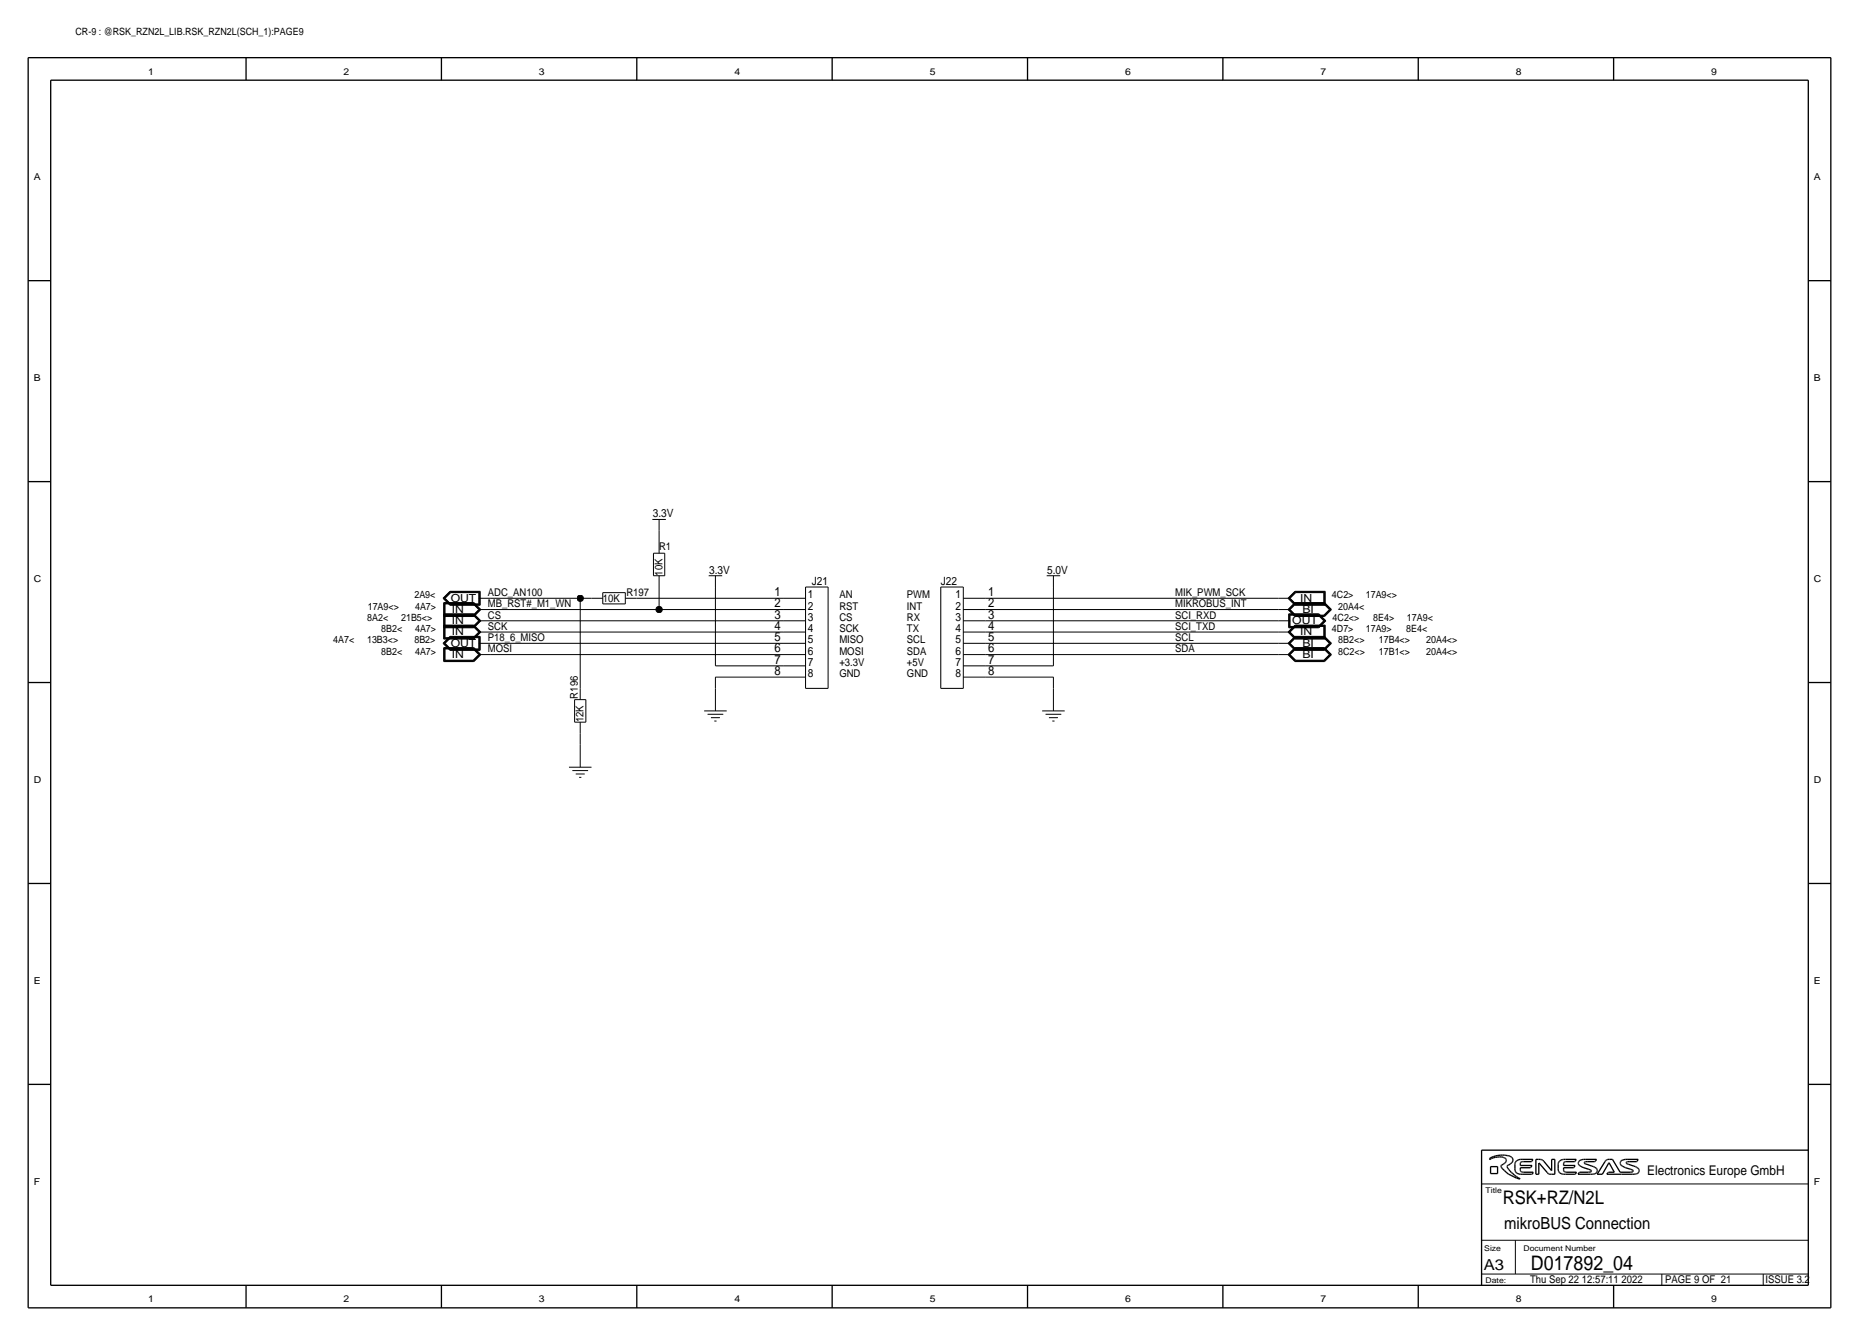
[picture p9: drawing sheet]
<svg xmlns="http://www.w3.org/2000/svg" width="419mm" height="301mm" viewBox="0 0 419 301" stroke-linecap="round" stroke-linejoin="round" font-family="sans-serif">
<g fill="none" stroke="#000" stroke-width=".23">
<path d="M147.1 117.1h3zM148.6 119.7v2.5zM148.6 117.1v2.6zM99.9 134.9l1.5 1.6zM100 134.9l1.5 1.5zM100 138.4v3.2zM100 138.4h6.8zM100 135.9v3.1zM100 139h6.8zM100 135.9h6.8zM100.1 138.5h6.7zM100.1 138.5v3z"/>
<path d="M100.1 136h6.7zM100.1 136v2.9zM100.1 138.9h6.7zM100.2 134.9l1.3-1.3zM100.2 134.9l1.3 1.4zM100.2 138.6h6.5zM100.2 138.6v2.8zM100.2 136.1h6.5zM100.2 136.1v2.7zM100.2 138.8h6.5zM100.3 134.9l1.3 1.3zM100.3 138.7h6.4z"/>
<path d="M100.3 138.7v2.6zM100.3 136.2h6.4zM100.3 136.2v2.5zM101.4 133.4l-1.5 1.5zM101.4 133.4h6.9zM101.4 136.5h6.9zM101.5 133.5l-1.5 1.4zM101.5 133.5h6.7zM101.5 136.4h6.7zM101.5 133.6h6.6zM101.5 136.3h6.6zM101.6 133.7l-1.3 1.2z"/>
<path d="M101.6 133.7h6.3zM101.6 136.2h6.3zM106.7 138.7l1.2 1.3zM106.7 136.2l1.2 1.3zM106.7 138.7l1.2-1.2zM106.7 138.6l1.4 1.4zM106.7 136.1l1.4 1.4zM106.7 138.8l1.4-1.3zM106.8 138.5l1.5 1.5zM106.8 136l1.5 1.5zM106.8 138.9l1.5-1.4zM106.8 138.4l1.6 1.6z"/>
<path d="M106.8 135.9l1.6 1.6zM106.8 139l1.6-1.5zM107.9 134.9h2.6zM107.9 133.7v2.5zM107.9 137.5h2.6zM108.1 133.6v2.7zM108.2 133.5v2.9zM108.3 133.4v3.1zM110.5 137.5h38.1zM110.5 134.9h20.3zM130.8 134.9v20.3zM130.8 134.9h2.5z"/>
<path d="M133.3 134.9h2.6zM135.9 136.2h5.1zM135.9 133.7h5.1zM135.9 133.7v2.5zM141 134.9h2.5zM141 133.7v2.5zM143.5 134.9h33zM147.3 129.8h2.6zM147.3 124.8v5zM147.3 124.8h2.6zM148.6 137.5h27.9zM148.6 132.4v5.1z"/>
<path d="M148.6 122.2v2.6zM148.6 129.8v2.6zM149.9 124.8v5zM159.8 129.8h3zM161.3 132.4v17.8zM161.3 129.8v2.6zM176.5 137.5h5.1zM176.5 134.9h5.1zM181.6 132.4v22.8zM181.6 132.4h5.1zM186.7 132.4v22.8zM212.1 132.4h5.1z"/>
<path d="M212.1 132.4v22.8zM217.2 137.5h5zM217.2 134.9h5zM217.2 132.4v22.8zM222.2 134.9h66.1zM222.2 137.5h66.1zM236 129.8h3zM237.5 132.4v17.8zM237.5 129.8v2.6zM288.3 134.9h2.5zM288.3 137.5h2.5zM290.4 134.9l1.5 1.6z"/>
<path d="M290.4 137.5l1.5 1.5zM290.5 138.4h6.8zM290.5 138.4v3.2zM290.5 134.9l1.5 1.5zM290.5 137.5l1.5 1.4zM290.6 138.5h6.7zM290.6 138.5v3zM290.7 134.9l1.3 1.4zM290.7 137.5l1.3 1.3zM290.7 138.6h6.5zM290.7 138.6v2.8zM290.8 138.7h6.4z"/>
<path d="M290.8 138.7v2.6zM290.8 134.9l1.3 1.3zM290.8 137.5l1.3 1.2zM291.9 133.4l-1.5 1.5zM291.9 133.4h6.9zM291.9 136.5h6.9zM291.9 135.9l-1.5 1.6zM291.9 139h6.7zM291.9 135.9h6.7zM292 133.5l-1.5 1.4zM292 133.5h6.7zM292 136.4h6.7z"/>
<path d="M292 136l-1.5 1.5zM292 138.9h6.6zM292 136h6.6zM292 133.6l-1.3 1.3zM292 133.6h6.6zM292 136.3h6.6zM292 136.1l-1.3 1.4zM292 138.8h6.5zM292 136.1h6.5zM292.1 133.7l-1.3 1.2zM292.1 133.7h6.3zM292.1 136.2h6.3z"/>
<path d="M292.1 136.2l-1.3 1.3zM292.1 138.7h6.3zM297.2 138.7l1.2 1.3zM297.2 138.6l1.4 1.4zM297.3 138.5l1.5 1.5zM297.3 138.4l1.6 1.6zM298.4 133.7v2.5zM298.4 136.2l1.3 1.3zM298.5 138.8l1.4-1.3zM298.5 136.1l1.4 1.4zM298.6 133.6v2.7zM298.6 138.9l1.4-1.4z"/>
<path d="M298.6 136l1.4 1.5zM298.6 135.9l1.6 1.6zM298.7 133.5v2.9zM298.8 133.4v3.1zM299.7 137.5l-1.3 1.2zM300.2 137.5l-1.6 1.5zM99.9 145.1l1.5-1.6zM99.9 145.1l1.5 1.6zM100 145.1l1.5 1.5zM100 141.6h6.8zM100 141v3.1zM100 144.1h6.8z"/>
<path d="M100 141h6.8zM100 146.1v3.1zM100 149.2h6.8zM100 146.1h6.8zM100.1 141.5h6.7zM100.1 141.1h6.7zM100.1 141.1v2.9zM100.1 144h6.7zM100.1 146.2h6.7zM100.1 146.2v2.9zM100.1 149.1h6.7zM100.2 145.1l1.3-1.4z"/>
<path d="M100.2 145.1l1.3 1.4zM100.2 141.4h6.5zM100.2 141.2h6.5zM100.2 141.2v2.7zM100.2 143.9h6.5zM100.2 146.3h6.5zM100.2 146.3v2.7zM100.2 149h6.5zM100.3 145.1l1.3 1.3zM100.3 141.3h6.4zM100.3 141.3v2.5zM100.3 143.8h6.4z"/>
<path d="M100.3 146.4h6.4zM100.3 146.4v2.5zM100.3 148.9h6.4zM101.4 143.5h6.9zM101.4 146.7h6.9zM101.5 143.6l-1.5 1.5zM101.5 143.6h6.7zM101.5 146.6h6.7zM101.5 143.7h6.6zM101.5 146.5h6.6zM101.6 143.8l-1.3 1.3zM101.6 143.8h6.3z"/>
<path d="M101.6 146.4h6.3zM106.7 141.3l1.2 1.2zM106.7 143.8l1.2-1.3zM106.7 146.4l1.2 1.2zM106.7 148.9l1.2-1.3zM106.7 141.4l1.4-1.4zM106.7 141.2l1.4 1.3zM106.7 143.9l1.4-1.4zM106.7 146.3l1.4 1.3zM106.7 149l1.4-1.4zM106.8 141.1l1.5 1.4zM106.8 144l1.5-1.5z"/>
<path d="M106.8 146.2l1.5 1.4zM106.8 149.1l1.5-1.5zM106.8 141.6l1.6-1.6zM106.8 141l1.6 1.5zM106.8 144.1l1.6-1.6zM106.8 146.1l1.6 1.5zM106.8 149.2l1.6-1.6zM107.9 145.1h2.6zM107.9 143.8v2.6zM107.9 140h2.6zM107.9 140l-1.2 1.3zM107.9 142.5h2.6z"/>
<path d="M107.9 147.6h2.6zM108.1 143.7v2.8zM108.2 143.6v3zM108.3 143.5v3.2zM108.3 140l-1.5 1.5zM110.5 147.6h66zM110.5 142.5h66zM110.5 145.1h66zM110.5 140h66zM129.5 157.8h2.6zM129.5 157.8v5.1zM130.8 155.2v2.6z"/>
<path d="M132.1 157.8v5.1zM161.3 152.7h15.2zM161.3 152.7v2.5zM161.3 150.2h15.2zM161.3 155.2v5.1zM176.5 152.7h5.1zM176.5 150.2h5.1zM176.5 147.6h5.1zM176.5 145.1h5.1zM176.5 142.5h5.1zM176.5 140h5.1zM181.6 155.2h5.1z"/>
<path d="M212.1 155.2h5.1zM217.2 152.7h5zM217.2 150.2h5zM217.2 147.6h5zM217.2 145.1h5zM217.2 142.5h5zM217.2 140h5zM222.2 152.7h15.3zM222.2 147.6h66.1zM222.2 145.1h66.1zM222.2 150.2h15.3zM222.2 140h66.1z"/>
<path d="M222.2 142.5h66.1zM237.5 152.7v2.5zM237.5 155.2v5.1zM288.3 140h2.5zM288.3 142.5h2.5zM288.3 145.1h2.5zM288.3 147.6h2.5zM290.4 142.5l1.5-1.5zM290.4 142.5l1.5 1.6zM290.4 145.1l1.5-1.6zM290.4 145.1l1.5 1.6zM290.4 147.6l1.5 1.6z"/>
<path d="M290.5 141.6h6.8zM290.5 142.5l1.5 1.5zM290.5 145.1l1.5 1.5zM290.5 147.6l1.5 1.5zM290.6 141.5h6.7zM290.7 142.5l1.3 1.4zM290.7 145.1l1.3 1.4zM290.7 147.6l1.3 1.4zM290.7 141.4h6.5zM290.8 141.3h6.4zM290.8 142.5l1.3-1.2zM290.8 142.5l1.3 1.3z"/>
<path d="M290.8 145.1l1.3 1.3zM290.8 147.6l1.3 1.3zM291.9 141h6.9zM291.9 144.1h6.9zM291.9 146.7h6.7zM291.9 143.5h6.7zM291.9 146.1l-1.5 1.5zM291.9 149.2h6.7zM291.9 146.1h6.7zM292 141.1l-1.5 1.4zM292 141.1h6.7zM292 144h6.7z"/>
<path d="M292 143.6l-1.5 1.5zM292 146.6h6.6zM292 143.6h6.6zM292 146.2l-1.5 1.4zM292 149.1h6.6zM292 146.2h6.6zM292 141.2l-1.3 1.3zM292 141.2h6.6zM292 143.9h6.6zM292 143.7l-1.3 1.4zM292 146.5h6.5zM292 143.7h6.5z"/>
<path d="M292 146.3l-1.3 1.3zM292 149h6.5zM292 146.3h6.5zM292.1 141.3h6.3zM292.1 143.8h6.3zM292.1 143.8l-1.3 1.3zM292.1 146.4h6.3zM292.1 146.4l-1.3 1.2zM292.1 148.9h6.3zM297.2 141.4l1.4-1.4zM297.3 141.5l1.5-1.5zM297.3 141.6l1.6-1.6z"/>
<path d="M298.4 140l-1.2 1.3zM298.4 141.3v2.5zM298.4 146.4l1.3-1.3zM298.4 143.8l1.3 1.3zM298.4 148.9l1.3-1.3zM298.4 146.4l1.3 1.2zM298.5 146.5l1.4-1.4zM298.5 143.7l1.4 1.4zM298.5 149l1.4-1.4zM298.5 146.3l1.4 1.3zM298.6 141.2v2.7zM298.6 146.6l1.4-1.5z"/>
<path d="M298.6 143.6l1.4 1.5zM298.6 149.1l1.4-1.5zM298.6 146.2l1.4 1.4zM298.6 146.7l1.6-1.6zM298.6 143.5l1.6 1.6zM298.6 149.2l1.6-1.6zM298.6 146.1l1.6 1.5zM298.7 141.1v2.9zM298.8 141v3.1zM128.3 173h5zM129 173.8h3.6zM129.5 162.9h2.6z"/>
<path d="M129.8 174.5h2zM130.6 175.3h.5zM130.8 165.4v2.5zM130.8 167.9v5.1zM130.8 162.9v2.5zM158.7 160.3h5.1zM159.5 161.1h3.6zM160.3 161.8h2zM161 162.6h.5zM234.9 160.3h5.1zM235.7 161.1h3.6zM236.5 161.8h2z"/>
<path d="M237.2 162.6h.5zM334 267h73.7zM334 279.7h73.7zM341.6 279.7v7.6zM334 287.3h73.7zM374.6 287.3v2.6zM397.5 287.3v2.6z"/>
</g>
<g fill="#000" stroke="#000" stroke-width=".23">
<circle cx="130.8" cy="134.9" r=".71"/>
<circle cx="148.6" cy="137.5" r=".71"/>
</g>
<g fill="none" stroke="#000" stroke-width=".3">
<path d="M6.3 13v281.9zM6.3 13h406.4zM11.4 18.1h396.3zM11.4 18.1v271.8zM55.5 13v5.1zM99.5 13v5.1zM143.6 13v5.1zM187.6 13v5.1zM231.6 13v5.1zM275.7 13v5.1zM319.7 13v5.1zM363.8 13v5.1z"/>
<path d="M407.7 18.1v271.8zM412.7 13v281.9zM6.3 63.3h5.1zM407.7 63.3h5zM6.3 108.6h5.1zM407.7 108.6h5zM6.3 153.9h5.1zM407.7 153.9h5zM6.3 199.2h5.1zM407.7 199.2h5zM6.3 244.6h5.1zM334 259.4v30.5z"/>
<path d="M334 259.4h73.7zM407.7 244.6h5zM335.8 261.5h.1M335.8 261.3h.1M335.8 261.3v.2zM335.9 261.2l.1-.1zM335.9 261.2l-.1 .1zM335.9 261.5h.1M335.9 261.5l.3-.2zM336 261.1l.3-.1zM336 263.1h1.6zM336 264.7h1.6z"/>
<path d="M336 263.1v1.6zM336.2 261.3l.5-.2zM336.3 261l.5-.2zM336.7 261.1l.4-.1zM336.8 260.8l.3-.1zM337.1 260.7l.4-.1zM337.1 261h.5zM337.5 260.6h.4zM337.6 261l.4-.1zM337.6 263.1v1.6zM337.9 260.6l.4-.1zM338 260.9h.4z"/>
<path d="M338.3 260.5h.4zM338.4 262.9h.1M338.4 262.9v.2zM338.4 263.1l.1 .1zM338.4 260.9l.4 .1zM338.5 262.8l.1-.1zM338.4 262.8h.1M338.5 263.2l.2 .4zM338.6 262.7l.3-.2zM338.7 260.5h.4zM338.7 263.6l.4 .4zM338.8 261l.2 .1z"/>
<path d="M338.9 262.5l.2-.1zM339 261.1h.1zM339.1 260.5l.4 .1zM339.1 261.1l.2 .1zM339.1 262.4l.2-.2zM339.1 264l.4 .4zM339.3 261.2l.1 .1zM339.3 262.2l.1-.1zM339.4 261.3l.1 .1zM339.5 260.6h.3zM339.5 261.4v.1zM339.5 261.5l.1 .1z"/>
<path d="M339.5 261.9l-.1 .2zM339.5 264.4l.6 .4zM339.6 261.6v.2zM339.6 261.8l-.1 .1zM339.8 263.1v.1zM339.8 263h.1M339.8 260.6l.4 .1zM339.8 263.2l.1 .2zM339.8 262.9h.1M339.8 262.9l.2-.1zM339.9 263.4l.3 .4zM340 262.8l.2-.1z"/>
<path d="M340.1 264.8l.6 .3zM340.2 260.7l.2 .1zM340.2 263.8l.2 .3zM340.2 262.7l.3-.2zM340.4 260.8l.2 .1zM340.4 264.1l.3 .3zM340.6 260.9l.2 .1zM340.6 262.4l-.1 .1zM340.6 262.4l.2-.2zM340.7 265.1l.6 .3zM340.7 264.4l.4 .3zM340.8 261l.2 .2z"/>
<path d="M341 261.2l.1 .2zM341 262l-.2 .2zM341.1 264.7l.3 .3zM341.1 261.8l-.1 .2zM341.1 261.6v.2zM341.1 261.4v.2zM341.3 265.4l.6 .3zM341.4 265l.4 .3zM341.5 263.9l.1 .3zM341.5 263.6v.3zM341.5 262.7v.9zM341.5 262.4v.3z"/>
<path d="M341.6 264.2l.2 .2zM341.6 262.1l-.1 .3zM341.8 264.4l.1 .2zM341.8 261.9l-.2 .2zM341.8 265.3l.4 .3zM341.9 265.7l.6 .2zM341.9 264.6l.3 .1zM341.9 261.8l-.1 .1zM341.9 261.8l.3-.2zM342.2 264.7l.2 .1zM342.2 261.6l.2-.1zM342.2 265.6l.5 .2z"/>
<path d="M342.4 264.8h.3zM342.4 261.5h.3zM342.6 265.9h.1M342.7 265.9h.1M342.7 265.8h.1M342.7 262.3v.2zM342.7 262.5v.3zM342.7 262.8h2.7zM342.7 263.3h2.3zM342.7 263.3v.5zM342.7 263.9h.1M342.7 263.9l.1 .2z"/>
<path d="M342.7 264.8h.5zM342.7 261.5h.5zM342.8 262.2l-.1 .1zM342.8 264.2h.1M342.8 264.2h.1zM342.8 262.1l.2-.1zM342.8 262.1v.1zM342.9 264.2l.1 .1zM343 262h.1zM343 264.3h.2zM343.1 262h.2zM343.2 264.3l.1 .1z"/>
<path d="M343.2 264.8h2.1zM343.2 261.5h2.4zM343.3 262h.2zM343.3 264.4h.2zM343.5 264.4h2.1zM343.5 262h1.7zM345 263.3h.1zM345.1 263.3h.1M345.2 262l.1-.1zM345.3 264.8h.1M345.4 262.8l-.3 .4zM345.4 264.8h.1z"/>
<path d="M345.4 261.8l-.1 .1zM345.6 261.5l-.2 .3zM345.6 264.4l-.1 .4zM346.3 261.5h.6zM346.3 261.5v3.3zM346.3 264.8h.6zM346.9 261.5h.4zM346.9 262.3v2.5zM347 262.3h.1M347 262.3l1.8 2.2zM347.3 261.5h.2zM347.5 261.5h.1z"/>
<path d="M347.6 261.5l.1 .1zM347.7 261.6l.1 .1zM347.8 261.7l.2 .2zM348 261.9l1.8 2.1zM348.8 264.5l.2 .2zM349 264.7l.1 .1zM349.1 264.8h.1zM349.2 264.8h.3zM349.5 264.8h.3zM349.8 264h.1M349.8 264.8h.7zM349.8 261.5h.7z"/>
<path d="M349.8 261.5v2.5zM350.5 261.5v3.3zM351.3 263.9l.1 .3zM351.3 263.6v.3zM351.3 262.7v.9zM351.3 262.4v.3zM351.4 264.2l.1 .2zM351.4 262.1l-.1 .3zM351.5 264.4l.2 .2zM351.5 261.9l-.1 .2zM351.7 264.6l.2 .1zM351.7 261.8l-.2 .1z"/>
<path d="M351.7 261.8l.2-.2zM351.9 261.6l.3-.1zM351.9 264.7l.3 .1zM352.2 264.8h.3zM352.2 261.5h.3zM352.5 262.3v.2zM352.5 262.5v.3zM352.5 262.8h2.6zM352.5 263.3h2.2zM352.5 263.3v.5zM352.5 263.9h.1M352.5 263.9v.2z"/>
<path d="M352.5 264.1l.1 .1zM352.5 264.8h.4zM352.5 261.5h.4zM352.6 262.2l-.1 .1zM352.6 264.2h.1zM352.6 262.1v.1zM352.7 264.2l.1 .1zM352.7 262h.2zM352.7 262l-.1 .1zM352.8 264.3h.1zM352.9 262h.1zM352.9 264.3l.2 .1z"/>
<path d="M352.9 264.8h2.1zM352.9 261.5h2.4zM353 262h.3zM353.1 264.4h.2zM353.3 264.4h2.1zM353.3 262h1.7zM354.7 263.3h.1zM354.8 263.3h.1M355 262l.1-.1zM355 264.8h.1M355.1 262.8l-.2 .4zM355.1 264.8h.1"/>
<path d="M355.1 261.8v.1zM355.3 261.5l-.2 .3zM355.4 264.4l-.2 .4zM355.8 264.8h2.7zM355.8 262.4l.1 .1zM355.8 262.3h.1M355.9 262.5l.1 .2zM355.9 262.1l-.1 .2zM355.9 262v.1zM355.9 262l.2-.2zM356 262.7l.1 .1zM356 264.5l-.2 .3z"/>
<path d="M356 264.5l.1-.1zM356.1 262.8l.1 .1zM356.1 264.4h.1M356.1 264.4h2zM356.2 261.7l-.1 .1zM356.2 261.7l.2-.1zM356.2 262.9l.2 .1zM356.4 263l.3 .2zM356.4 261.6l.3-.1zM356.7 263.2l.4 .1zM356.7 261.5h.3zM357 261.5h.4z"/>
<path d="M357.1 263.3l1.1 .4zM357.2 262.2h.1M357.2 262.3h.1M357.2 262.3l.1 .1zM357.2 262.1h.1M357.3 262h.1zM357.3 262.4l.2 .1zM357.4 261.5h2.5zM357.4 262h.1M357.5 262h.3zM357.5 262.5l.3 .1zM357.8 262.6l1.1 .4z"/>
<path d="M357.8 262h1.7zM358.1 264.4l.3-.1zM358.2 263.7l.2 .1zM358.4 264.3h.2zM358.4 263.8l.2 .1zM358.5 264.8h.5zM358.6 263.9l.1 .1zM358.7 264.3h.1M358.7 264.2h.1M358.7 264l.1 .1zM358.8 264.1l-.1 .1zM358.9 263l.4 .1z"/>
<path d="M359 264.8h.3zM359.3 263.1l.2 .1zM359.3 264.8l.3-.1zM359.5 262l.1-.1zM359.5 263.2l.3 .2zM359.6 264.7l.2-.1zM359.6 261.9l.1-.1zM359.8 263.4l.1 .1zM359.8 264.6l.1-.1zM359.9 261.5l-.2 .3zM359.9 263.5l.1 .2zM360 263.7l.1 .1z"/>
<path d="M360 264.3l-.1 .2zM360.1 264.8h1.1zM360.1 263.8v.1zM360.1 264.2l-.1 .1zM360.1 264h.1M360.1 264v.2zM361.8 262l-1.7 2.8zM361.9 261.9l-.1 .1zM361.9 261.8v.1zM361.9 261.8l.2-.1zM362.2 261.6l-.1 .1zM362.2 261.6l.1-.1z"/>
<path d="M362.3 264.8h3.3zM362.3 261.5h.2zM362.5 264.5l-.2 .3zM362.5 264.5l.1-.1zM362.5 261.5h.3zM362.6 264.4h.1zM362.7 264.4h1.2zM362.7 262.3l-1.5 2.5zM362.7 262.2h.1M362.7 262.2v.1zM362.8 262.2l1.1 2.2zM362.8 261.5h.7z"/>
<path d="M363.5 261.5l1.8 2.9zM365.3 264.4h2.2zM365.3 262.3v.1zM365.3 262.5l.1 .2zM365.3 262.4h.1M365.3 262.1v.2zM365.4 262.7l.1 .1zM365.4 262l-.1 .1zM365.5 261.8l-.1 .2zM365.5 261.8l.1-.1zM365.5 262.8l.2 .1zM365.6 264.8h2.4z"/>
<path d="M365.6 261.7l.3-.1zM365.7 262.9l.2 .1zM365.9 263l.3 .2zM365.9 261.6l.2-.1zM366.1 261.5h.3zM366.2 263.2l.3 .1zM366.4 261.5h.4zM366.5 263.3l1.1 .4zM366.6 262.2h.1M366.6 262.3h.1M366.6 262.3l.1 .1zM366.7 262.1h.1"/>
<path d="M366.6 262.1h.1M366.7 262h.2zM366.7 262.4l.2 .1zM366.8 261.5h2.5zM366.9 262h.4zM366.9 262.5l.3 .1zM367.2 262.6l1.2 .4zM367.3 262h1.7zM367.5 264.4l.4-.1zM367.6 263.7l.3 .1zM367.9 264.3h.2zM367.9 263.8l.2 .1z"/>
<path d="M368 264.8h.4zM368.1 264.3h.1M368.1 263.9l.1 .1zM368.2 264.2l-.1 .1zM368.2 264.1h.1M368.2 264v.1zM368.4 263l.3 .1zM368.4 264.8h.3zM368.7 263.1l.3 .1zM368.7 264.8l.3-.1zM369 263.2l.2 .2zM369 264.7l.2-.1z"/>
<path d="M369 262l.1-.1zM369.1 261.8v.1zM369.2 263.4l.1 .1zM369.3 263.5l.2 .2zM369.3 261.5l-.2 .3zM369.4 264.5l-.2 .1zM369.5 263.7v.1zM369.5 264.3l-.1 .2zM369.5 263.8v.1zM369.5 263.9l.1 .1zM369.5 264.2v.1zM369.6 264l-.1 .2z"/>
<path d="M6.3 294.9h406.4zM11.4 289.9h396.3zM55.5 289.9v5zM99.5 289.9v5zM143.6 289.9v5zM187.6 289.9v5zM231.6 289.9v5zM275.7 289.9v5zM319.7 289.9v5zM363.8 289.9v5z"/>
</g>
<text font-size="4.5" x="345.1" y="286.3">D017892_04</text>
<text font-size="4.2" x="338.8" y="271.6">RSK+RZ/N2L</text>
<text font-size="3.8" x="339.1" y="277.2">mikroBUS Connection</text>
<text font-size="3.4" x="334.5" y="286.3">A3</text>
<text font-size="3" x="371.3" y="265">Electronics Europe GmbH</text>
<g font-size="2.9">
<text x="174.6" y="137">2</text>
<text x="174.6" y="134.4">1</text>
<text x="222.8" y="137">2</text>
<text x="222.8" y="134.4">1</text>
<text x="174.6" y="142">4</text>
<text x="174.6" y="139.5">3</text>
<text x="222.8" y="142">4</text>
<text x="222.8" y="139.5">3</text>
<text x="174.6" y="149.7">7</text>
<text x="174.6" y="147.1">6</text>
<text x="174.6" y="144.6">5</text>
<text x="222.8" y="149.7">7</text>
<text x="222.8" y="147.1">6</text>
<text x="222.8" y="144.6">5</text>
<text x="174.6" y="152.2">8</text>
<text x="222.8" y="152.2">8</text>
</g>
<g font-size="2.6">
<text x="147.2" y="116.6">3.3V</text>
<text x="159.9" y="129.3">3.3V</text>
<text x="183" y="131.9">J21</text>
<text x="212.1" y="131.9">J22</text>
<text x="236.1" y="129.3">5.0V</text>
<text x="182.1" y="137.5">2</text>
<text x="182.1" y="134.9">1</text>
<text x="215.4" y="137.5">2</text>
<text x="215.4" y="134.9">1</text>
<text x="182.1" y="142.5">4</text>
<text x="182.1" y="140">3</text>
<text x="215.4" y="142.5">4</text>
<text x="215.4" y="140">3</text>
<text x="182.1" y="147.6">6</text>
<text x="182.1" y="145.1">5</text>
<text x="215.4" y="147.6">6</text>
<text x="215.4" y="145.1">5</text>
<text x="182.1" y="152.7">8</text>
<text x="182.1" y="150.2">7</text>
<text x="215.4" y="152.7">8</text>
<text x="215.4" y="150.2">7</text>
</g>
<g font-size="2.5">
<text x="101.6" y="135.7">OUT</text>
<text x="293.1" y="135.7">IN</text>
<text x="101.9" y="140.8">IN</text>
<text x="101.9" y="143.3">IN</text>
<text x="101.9" y="138.2">IN</text>
<text x="291.3" y="140.8">OUT</text>
<text x="293.1" y="143.3">IN</text>
<text x="293.6" y="138.2">BI</text>
<text x="101.6" y="145.8">OUT</text>
<text x="101.9" y="148.4">IN</text>
<text x="293.6" y="145.8">BI</text>
<text x="293.6" y="148.4">BI</text>
</g>
<g font-size="2.4">
<text x="148.6" y="124">R1</text>
<text x="149.4" y="129.8" transform="rotate(-90 149.4 129.8)">10K</text>
<text x="110" y="137">MB_RST#_M1_WN</text>
<text x="110" y="134.4">ADC_AN100</text>
<text x="135.9" y="135.7">10K</text>
<text x="141.2" y="134.4">R197</text>
<text x="189.2" y="137.5">RST</text>
<text x="189.2" y="134.9">AN</text>
<text x="204.5" y="137.5">INT</text>
<text x="204.5" y="134.9">PWM</text>
<text x="264.9" y="137">MIKROBUS_INT</text>
<text x="264.9" y="134.4">MIK_PWM_SCK</text>
<text x="110" y="139.5">CS</text>
<text x="110" y="142">SCK</text>
<text x="189.2" y="140">CS</text>
<text x="189.2" y="142.5">SCK</text>
<text x="204.5" y="140">RX</text>
<text x="204.5" y="142.5">TX</text>
<text x="264.9" y="142">SCI_TXD</text>
<text x="264.9" y="139.5">SCI_RXD</text>
<text x="110" y="147.1">MOSI</text>
<text x="110" y="144.6">P18_6_MISO</text>
<text x="189.2" y="147.6">MOSI</text>
<text x="189.2" y="145.1">MISO</text>
<text x="204.5" y="145.1">SCL</text>
<text x="204.5" y="147.6">SDA</text>
<text x="264.9" y="144.6">SCL</text>
<text x="264.9" y="147.1">SDA</text>
<text x="189.2" y="152.7">GND</text>
<text x="189.2" y="150.2">+3.3V</text>
<text x="204.5" y="150.2">+5V</text>
<text x="204.5" y="152.7">GND</text>
<text x="130.3" y="157.5" transform="rotate(-90 130.3 157.5)">R196</text>
<text x="131.6" y="162.9" transform="rotate(-90 131.6 162.9)">12K</text>
<text x="344.9" y="289.4">Thu Sep 22 12:57:11 2022</text>
<text x="375.4" y="289.4">PAGE 9 OF 21</text>
<text x="398" y="289.4">ISSUE 3.2</text>
</g>
<g font-size="2.3">
<text x="17" y="7.9">CR-9 : @RSK_RZN2L_LIB.RSK_RZN2L(SCH_1):PAGE9</text>
<text x="82.9" y="137.5">17A9&lt;&gt;</text>
<text x="93.4" y="134.9">2A9&lt;</text>
<text x="93.6" y="137.5">4A7&gt;</text>
<text x="300.3" y="134.9">4C2&gt;</text>
<text x="301.7" y="137.5">20A4&lt;</text>
<text x="307.9" y="134.9">17A9&lt;&gt;</text>
<text x="82.8" y="140">8A2&lt;</text>
<text x="86" y="142.5">8B2&lt;</text>
<text x="90.4" y="140">21B5&lt;&gt;</text>
<text x="93.6" y="142.5">4A7&gt;</text>
<text x="300.3" y="142.5">4D7&gt;</text>
<text x="300.4" y="140">4C2&lt;&gt;</text>
<text x="307.9" y="142.5">17A9&gt;</text>
<text x="309.6" y="140">8E4&gt;</text>
<text x="317" y="142.5">8E4&lt;</text>
<text x="317.2" y="140">17A9&lt;</text>
<text x="75.1" y="145.1">4A7&lt;</text>
<text x="82.8" y="145.1">13B3&lt;&gt;</text>
<text x="86" y="147.6">8B2&lt;</text>
<text x="93.4" y="145.1">8B2&gt;</text>
<text x="93.6" y="147.6">4A7&gt;</text>
<text x="301.7" y="145.1">8B2&lt;&gt;</text>
<text x="301.7" y="147.6">8C2&lt;&gt;</text>
<text x="310.8" y="145.1">17B4&lt;&gt;</text>
<text x="310.8" y="147.6">17B1&lt;&gt;</text>
<text x="321.5" y="145.1">20A4&lt;&gt;</text>
<text x="321.5" y="147.6">20A4&lt;&gt;</text>
</g>
<g font-size="2.1">
<text x="33.4" y="16.8">1</text>
<text x="77.5" y="16.8">2</text>
<text x="121.5" y="16.8">3</text>
<text x="165.6" y="16.8">4</text>
<text x="209.6" y="16.8">5</text>
<text x="253.6" y="16.8">6</text>
<text x="297.7" y="16.8">7</text>
<text x="341.7" y="16.8">8</text>
<text x="385.8" y="16.8">9</text>
<text x="7.6" y="40.6">A</text>
<text x="408.9" y="40.6">A</text>
<text x="7.6" y="86">B</text>
<text x="408.9" y="86">B</text>
<text x="7.6" y="131.3">C</text>
<text x="408.9" y="131.3">C</text>
<text x="7.6" y="176.6">D</text>
<text x="408.9" y="176.6">D</text>
<text x="7.6" y="221.9">E</text>
<text x="408.9" y="221.9">E</text>
<text x="7.6" y="267.2">F</text>
<text x="408.9" y="267.2">F</text>
<text x="33.4" y="293.7">1</text>
<text x="77.5" y="293.7">2</text>
<text x="121.5" y="293.7">3</text>
<text x="165.6" y="293.7">4</text>
<text x="209.6" y="293.7">5</text>
<text x="253.6" y="293.7">6</text>
<text x="297.7" y="293.7">7</text>
<text x="341.7" y="293.7">8</text>
<text x="385.8" y="293.7">9</text>
</g>
<g font-size="1.8">
<text x="334.9" y="269">Title</text>
<text x="334.6" y="282.1">Size</text>
<text x="343.5" y="282.1">Document Number</text>
<text x="334.9" y="289.4">Date:</text>
</g>
</svg>
